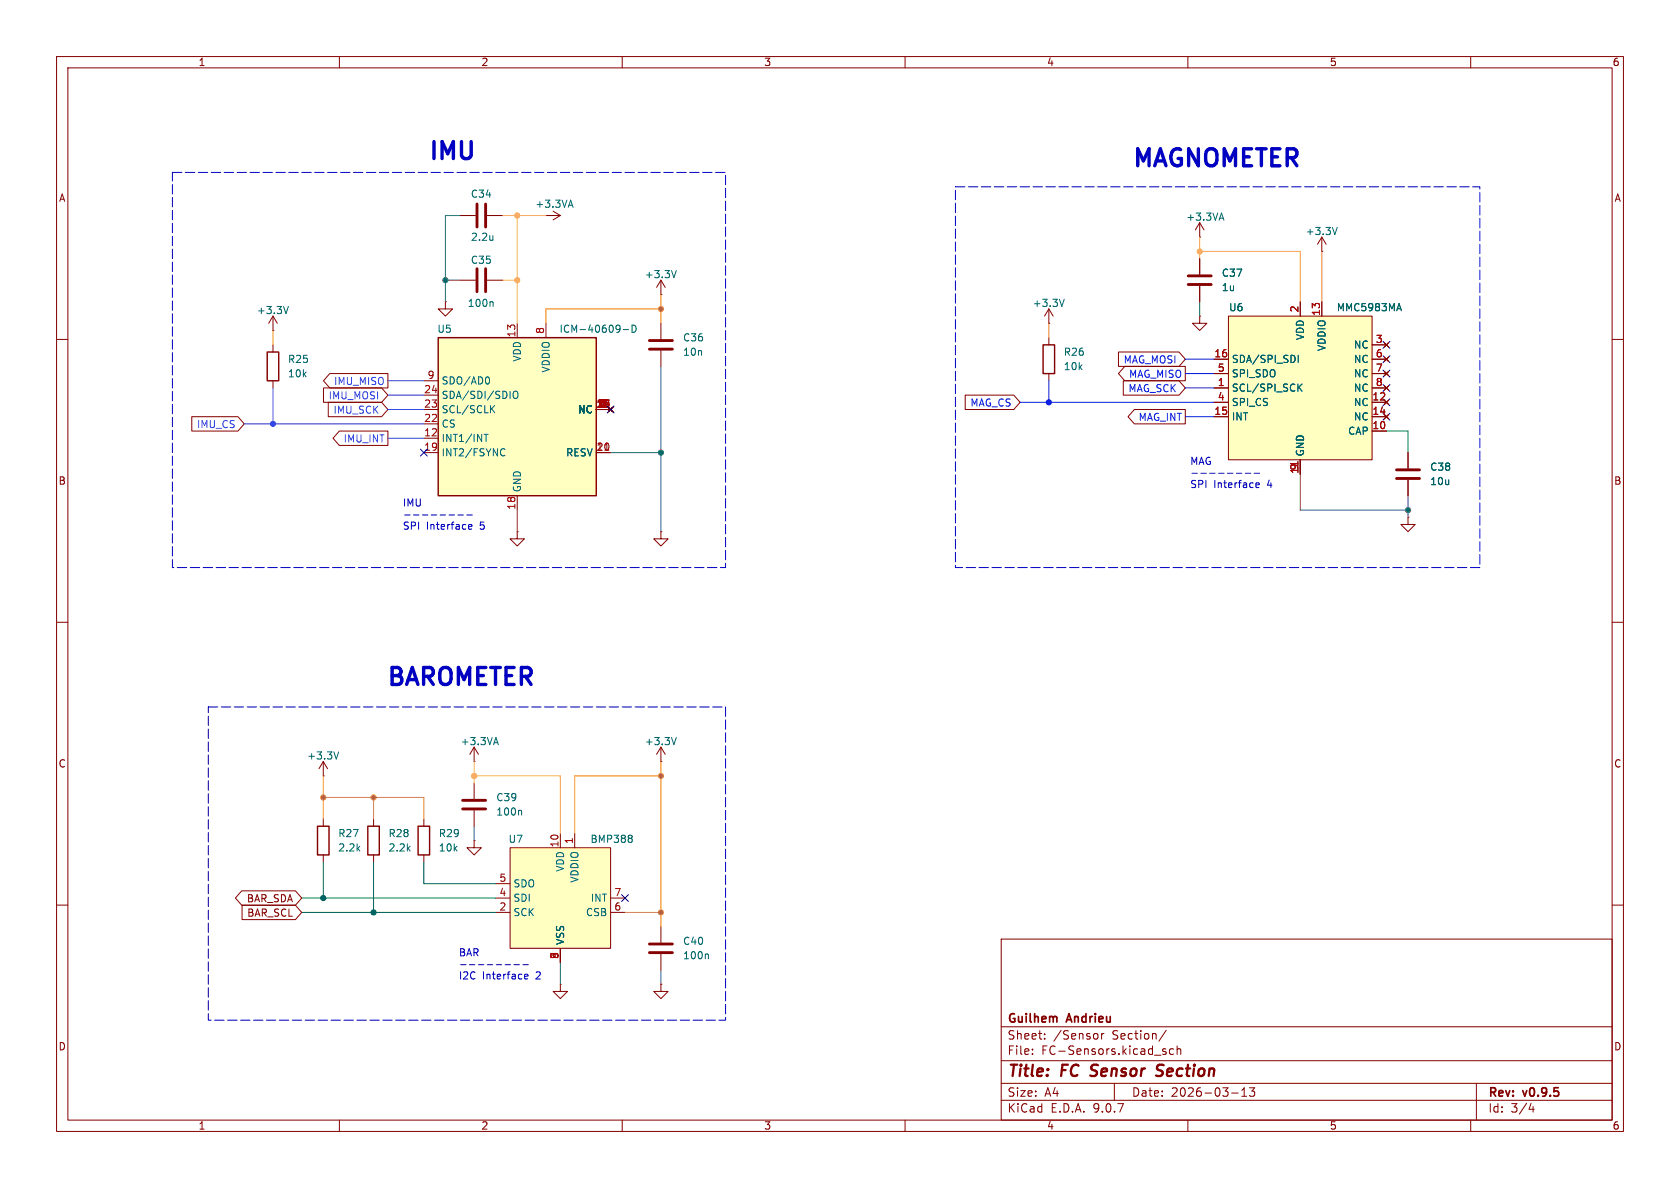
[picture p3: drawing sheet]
<svg xmlns="http://www.w3.org/2000/svg" width="297mm" height="210mm" viewBox="0 0 297 210" stroke-linecap="round" stroke-linejoin="round" font-family="sans-serif">
<g fill="none" stroke="#840000" stroke-width=".18">
<path d="M10 10h277v190h-277zM12 12h273v186h-273zM60 10v2M110 10v2M160 10v2M210 10v2M260 10v2M212.1 39.4l-.8 1.2M212.1 39.4l.8 1.2M212.1 39.4v2.5M78.7 53.3v1.3h1.3l-1.3 1.3-1.2-1.3h1.2M78.7 53.3h.1"/>
<path d="M185.4 57.2h.1M185.4 54.6l.8 1.3M185.4 54.6l-.7 1.3M185.4 54.6v2.6M212.1 55.9v1.3h1.3l-1.3 1.2-1.3-1.2h1.3M212.1 55.9h.1M212.1 41.9h.1M10 60h2M285 60h2M248.9 91.4v1.3h1.3l-1.3 1.3-1.3-1.3h1.3M248.9 91.4h.1M10 110h2"/>
<path d="M285 110h2M83.8 134.6h.1M83.8 132.1l-.7 1.3M83.8 132.1l.8 1.3M83.8 132.1v2.5M83.8 138.4v2.8M83.8 143.3v2.8M10 160h2M177 166h108v32h-108zM285 160h2M60 198v2M110 198v2"/>
<path d="M160 198v2M177 194.5h108M177 191.5h108M177 187.5h108M177 181.5h108M182.5 186.3v.1M182.5 185.5v.1M184.7 183.6v.1M184.7 182.8v.1M194.7 182.7v1M195.2 182.7l-.3 .1-.2 .2M197 191.5v3"/>
<path d="M205.6 185.8l.5 .2 .1 .1-.1 .2-.4 .1M205.6 185.5h.5M206.2 182.1l-1.3 2M207.5 185.5l-.5-.1-.3 .3v.4l.2 .2h.6M208.1 185.5l.2-.1 .4 .1v.9M208.1 184.9v1.5M210 198v2M217.7 193.2h1.2M219.5 193.8h.9M219.5 192.7l.5-.4v1.5M220.9 192.3h.9l-.5 .6 .4 .1v.7l-.2 .1h-.4l-.2-.1M260 198v2"/>
<path d="M261 191.5v6.5M270.7 195l-.4 1.1h.9M271 195.6v1"/>
</g>
<path d="M192.7 190.1l.3 .1M193.1 188.4l-.2 .2 .1 .4M205.4 190a.85 .85 0 0 1-1 .1M205.5 188.2l-.7 .1a.46 .46 0 0 0-.3 .5 .46 .46 0 0 0 .4 .4l.5 .2" fill="none" stroke="#840000" stroke-width=".4"/>
<path d="M215.6 38.6h.7M215.9 37.7l.5 1.2M188.1 52.9l-.4 1.3M87.4 131.3h.6M87.7 130.4l.4 1.2M92 143.2l.2 .2v.7" fill="none" stroke="#006464" stroke-width=".18"/>
<path d="M81.8 141.5h4.1M81.8 143h4.1" fill="none" stroke="#840000" stroke-width=".51"/>
<path d="M90.2 149.9h17.7v17.7h-17.7z" fill="#ffffc2"/>
<g fill="none" stroke="#840000" stroke-width=".18">
<path d="M48.3 58.4h.1M48.3 55.9l-.8 1.3M48.3 55.9l.7 1.3M48.3 55.9v2.5M116.8 57.2v2.7M48.3 61v1.2M48.3 67.3v1.3M116.8 62v2.8M91.4 94v1.3h1.3l-1.3 1.2-1.2-1.2h1.2M91.4 94h.1M116.8 134.6h.1M116.8 132.1l-.7 1.3"/>
<path d="M116.8 132.1l.8 1.3M116.8 132.1v2.5M83.8 148.6v1.3h1.3l-1.3 1.2-1.3-1.2h1.3M83.8 148.6h.1M87.6 156.2h2.6M87.6 158.8h2.6M90.2 149.9h17.7v17.7h-17.7zM99.1 147.3v2.6M101.6 147.3v2.6M107.9 158.8h2.6M87.6 161.3h2.6M99.1 174v1.3h1.2l-1.2 1.2-1.3-1.2h1.3"/>
<path d="M99.1 174h.1M99.1 167.6v2.6M107.9 161.3h2.6M116.8 174v1.3h-1.2l1.2 1.2 1.3-1.2h-1.3M116.8 174h.1M116.8 163.8v2.8M116.8 168.7v2.8"/>
</g>
<path d="M51 54.2l-.4 1.2M119.6 130.4l-.5 1.2M111.5 147.6l.3 .3-.3 .3 .3 .2v.3l-.3 .2M125.1 168.6l.1 .2v.7" fill="none" stroke="#006464" stroke-width=".18"/>
<path d="M114.8 60.2h4.1M114.8 61.7h4.1M114.8 166.9h4.1M114.8 168.4h4.1" fill="none" stroke="#840000" stroke-width=".51"/>
<path d="M47.2 62.2h2.1v5.1h-2.1z" fill="none" stroke="#840000" stroke-width=".25"/>
<path d="M77.5 59.7h27.9v27.9h-27.9z" fill="#ffffc2"/>
<path d="M77.5 59.7h27.9v27.9h-27.9zM184.4 61h2v5h-2zM56.1 146.1h2.1v5h-2.1zM65 146.1h2.1v5h-2.1zM73.9 146.1h2v5h-2z" fill="none" stroke="#840000" stroke-width=".25"/>
<g fill="none" stroke="#840000" stroke-width=".18">
<path d="M81.3 38.1h2.8M86.1 38.1h2.8M96.5 38.1h.1M96.5 38.1h2.6M97.8 37.3l1.3 .8M99.1 38.1l-1.3 .8M81.3 49.5h2.8M86.1 49.5h2.8M91.4 57.2v2.5M96.5 57.2v2.5M116.8 52.1h.1M116.8 49.5l-.7 1.3"/>
<path d="M116.8 49.5l.8 1.3M116.8 49.5v2.6M185.4 59.7v1.3M212.1 45.7v2.8M212.1 50.5v2.8M233.7 44.5h.1M233.7 41.9l-.8 1.3M233.7 41.9l.7 1.3M233.7 41.9v2.6M74.9 67.3h2.6M74.9 69.9h2.6M74.9 72.4h2.6"/>
<path d="M74.9 74.9h2.6M74.9 77.5h2.6M105.4 72.4h2.5M107.6 72l.7 .8M108.3 72l-.7 .8M185.4 66v1.3M74.9 80h2.6M91.4 87.6v2.6M105.4 80h2.5M116.8 94v1.3h1.3l-1.3 1.2-1.2-1.2h1.2M116.8 94h.1M57.1 137.2h.1"/>
<path d="M57.1 134.6l-.7 1.3M57.1 134.6l.8 1.3M57.1 134.6v2.6M57.1 144.8v1.3M57.1 151.1v1.3M66 144.8v1.3M66 151.1v1.3M74.9 144.8v1.3M74.9 151.1v1.3"/>
</g>
<g fill="none" stroke="#006464" stroke-width=".18">
<path d="M100.6 36.3h.6M100.9 35.4l.4 1.2M87 53.3l.2 .2v.7M87.1 41.6v.9M87.1 42.4h.1M110.2 58.3h.9M111.7 57.5a.64 .64 0 0 1 .8 .6 .64 .64 0 0 1-.8 .6zM119.6 47.8l-.5 1.3M236.4 40.2l-.4 1.3M85.6 76.8h.7M85.9 76.8v1.2M86.2 66.6a.79 .79 0 0 1 0 1.3"/>
<path d="M86.9 72.2l.6 .8M87.5 71.7l-.8 .7M88.7 79.4l.3-.1 .3 .1M90.8 69.3l.2-.1a.43 .43 0 0 1 .6 .4v.4a.42 .42 0 0 1-.5 .4 .42 .42 0 0 1-.4-.4zM89.3 80.5l-.3 .1-.3-.1M59.9 132.9l-.5 1.3"/>
</g>
<path d="M84.3 36.1v4M85.9 36.1v4M84.3 47.5v4.1M85.9 47.5v4.1M210.1 48.8h4M210.1 50.3h4" fill="none" stroke="#840000" stroke-width=".51"/>
<path d="M217.2 55.9h25.4v25.4h-25.4z" fill="#ffffc2"/>
<g fill="none" stroke="#840000" stroke-width=".18">
<path d="M212.1 45.7v2.8M212.1 50.5v2.8M217.2 55.9h25.4v25.4h-25.4zM229.9 53.3v2.6M233.7 53.3v2.6M33.9 73.7h8.2l1.1 1.2-1.1 1.3h-8.2zM57.2 68.6h10.3l1.1 1.3-1.1 1.2h-10.3zM58 71.1h9.5l1.1 1.3-1.1 1.3h-9.5zM58.3 66h10.3v2.6h-10.3l-1.1-1.3zM60 76.2h8.6v2.5h-8.6l-1.1-1.2zM170.6 69.8h8.6l1.1 1.3-1.1 1.3h-8.6zM197.7 62.2h10.7l1.1 1.3-1.1 1.3h-10.7z"/>
<path d="M198.6 67.3h9.8l1.1 1.3-1.1 1.3h-9.8zM198.8 64.8h10.7v2.5h-10.7l-1.1-1.3zM200.5 72.4h9v2.5h-9l-1.1-1.2zM214.6 63.5h2.6M214.6 66h2.6M214.6 68.6h2.6M214.6 71.1h2.6M214.6 73.7h2.6M242.6 63.5h2.5M242.6 66h2.5M242.6 68.6h2.5M242.6 71.1h2.5"/>
<path d="M242.6 73.7h2.5M242.6 61h2.5M242.6 76.2h2.5M244.7 60.6l.8 .7M244.7 63.1l.8 .8M244.7 65.7l.8 .7M244.7 68.2l.8 .8M244.7 70.7l.8 .8M244.7 73.3l.8 .7M245.5 60.6l-.8 .7M245.5 63.1l-.8 .8M245.5 65.7l-.8 .7"/>
<path d="M245.5 68.2l-.8 .8M245.5 70.7l-.8 .8M245.5 73.3l-.8 .7M229.9 81.3v2.5M248.9 80v2.8M248.9 84.8v2.8M42.7 157.5h9.5l1.1 1.3-1.1 1.2h-9.5l-1.1-1.2zM42.8 160h9.4l1.1 1.3-1.1 1.3h-9.4z"/>
</g>
<path d="M247 54.6h.6M247.3 53.7l.5 1.2M229.5 62.8v1.3M229.6 68.4l.6 .8M230.2 67.9l-.7 .7" fill="none" stroke="#006464" stroke-width=".18"/>
<path d="M229.5 81.6v.7" fill="none" stroke="#a90000" stroke-width=".18"/>
<path d="M246.9 83.1h4.1M246.9 84.6h4.1" fill="none" stroke="#840000" stroke-width=".51"/>
<path d="M48.3 58.4v2.6M116.8 52.1v5.1M116.8 54.6h-20.3v2.6M185.4 57.2v2.5M233.7 44.5v8.8M57.1 137.2v7.6M116.8 134.6v29.2M116.8 137.2h-15.2v10.1M57.1 141h17.8v3.8M66 141v3.8M110.5 161.3h6.3" fill="none" stroke="#ff8400" stroke-width=".18"/>
<path d="M43.2 74.9h31.7M48.3 68.6v6.3M68.6 67.3h6.3M68.6 72.4h6.3M68.6 77.5h6.3M68.6 69.9h6.3" fill="none" stroke="#008aff" stroke-width=".18"/>
<path d="M88.9 38.1h7.6M91.4 38.1v19.1M88.9 49.5h2.5M212.1 44.5h17.8v8.8M212.1 41.9v3.8M83.8 134.6v3.8M83.8 137.2h15.3v10.1" fill="none" stroke="#ffc039" stroke-width=".18"/>
<path d="M180.3 71.1h34.3M185.4 67.3v3.8M209.5 73.7h5.1M209.5 66h5.1M209.5 63.5h5.1M209.5 68.6h5.1" fill="none" stroke="#0027ff" stroke-width=".18"/>
<path d="M81.3 38.1h-2.6v15.2M78.7 49.5h2.6M212.1 53.3v2.6M116.8 64.8v29.2M91.4 90.2v3.8M107.9 80h8.9M229.9 83.8v6.4h19M248.9 87.6v3.8M83.8 146.1v2.5M99.1 170.2v3.8M116.8 171.5v2.5" fill="none" stroke="#484848" stroke-width=".18"/>
<path d="M245.1 76.2h3.8v3.8M53.3 158.8h34.3M57.1 152.4v6.4M66 152.4v8.9M74.9 152.4v3.8h12.7M53.3 161.3h34.3" fill="none" stroke="#009600" stroke-width=".18"/>
<g fill="none" stroke="#000084" stroke-width=".18">
<path d="M74.3 79.4l1.2 1.2M75.5 79.4l-1.2 1.2M107.3 71.8l1.3 1.2M108.6 71.8l-1.3 1.2M244.5 60.4l1.2 1.2M244.5 62.9l1.2 1.2M244.5 68l1.2 1.2M244.5 65.4l1.2 1.2M244.5 70.5l1.2 1.2M244.5 73.1l1.2 1.2M245.7 60.4l-1.2 1.2M245.7 62.9l-1.2 1.2"/>
<path d="M245.7 68l-1.2 1.2M245.7 65.4l-1.2 1.2M245.7 70.5l-1.2 1.2M245.7 73.1l-1.2 1.2M109.9 158.1l1.2 1.3M111.1 158.1l-1.2 1.3"/>
</g>
<g fill="none" stroke="#0000c2" stroke-width=".18">
<path d="M71.5 91h1M73.1 91h1M74.7 91h.9M76.2 91h1M77.8 91h1M79.4 91h1M81 91h.9M82.5 91h1M82.8 93.1l.6-.1v-.2l-.4-.1-.2 .2 .1 .6h.5M210.7 83.7h1M212.3 83.7h1M213.9 83.7h.9"/>
<path d="M215.4 83.7h1M217 83.7h1M218.6 83.7h.9M220.1 83.7h1M221.7 83.7h1M222 85.8l.6-.2v-.2l-.4-.1-.2 .2 .1 .6h.5M81.4 170.5h1M83 170.5h1M84.6 170.5h.9M86.1 170.5h1M87.7 170.5h1M89.3 170.5h1"/>
<path d="M90.9 170.5h.9M92.4 170.5h1M92.7 172.6l.6-.1v-.2l-.4-.1-.2 .2 .1 .6h.5"/>
</g>
<path d="M30.5 30.5h97.8v69.8h-97.8zM168.9 33h92.7v67.3h-92.7zM36.8 125h91.5v55.3h-91.5z" fill="none" stroke="#0000c2" stroke-width=".18" stroke-dasharray="1.7 .6"/>
<g fill="#ffc039" stroke="#ffc039" stroke-width=".18">
<circle cx="91.4" cy="38.1" r=".46"/>
<circle cx="91.4" cy="49.5" r=".46"/>
<circle cx="83.8" cy="137.2" r=".46"/>
<circle cx="212.1" cy="44.5" r=".46"/>
</g>
<g fill="#ff8400" stroke="#ff8400" stroke-width=".18">
<circle cx="116.8" cy="54.6" r=".46"/>
<circle cx="116.8" cy="137.2" r=".46"/>
<circle cx="66" cy="141" r=".46"/>
<circle cx="116.8" cy="161.3" r=".46"/>
<circle cx="57.1" cy="141" r=".46"/>
</g>
<g fill="#484848" stroke="#484848" stroke-width=".18">
<circle cx="116.8" cy="80" r=".46"/>
<circle cx="248.9" cy="90.2" r=".46"/>
<circle cx="78.7" cy="49.5" r=".46"/>
</g>
<g fill="#009600" stroke="#009600" stroke-width=".18">
<circle cx="57.1" cy="158.8" r=".46"/>
<circle cx="66" cy="161.3" r=".46"/>
</g>
<circle cx="185.4" cy="71.1" r=".46" fill="#0027ff" stroke="#0027ff" stroke-width=".18"/>
<circle cx="48.3" cy="74.9" r=".46" fill="#008aff" stroke="#008aff" stroke-width=".18"/>
<g font-size="4.2" fill="#0000c2">
<text x="75.4" y="29.1">IMU</text>
<text x="199.8" y="30.3">MAGNOMETER</text>
<text x="68" y="122">BAROMETER</text>
</g>
<g font-size="2.8" fill="#840000">
<text x="178" y="190.9">Title:</text>
<text x="187.7" y="190.9">FC</text>
<text x="193.7" y="190.9">Sensor</text>
<text x="206.1" y="190.9">Section</text>
</g>
<g font-size="2.1" fill="#840000">
<text x="178" y="184">Sheet:</text>
<text x="178" y="181.2">Guilhem</text>
<text x="186.2" y="184">/Sensor</text>
<text x="188.7" y="181.2">Andrieu</text>
<text x="196.7" y="184">Section/</text>
<text x="178" y="186.7">File:</text>
<text x="184.1" y="186.7">FC-Sensors.kicad_sch</text>
<text x="178" y="196.9">KiCad</text>
<text x="178" y="194.1">Size:</text>
<text x="184.7" y="194.1">A4</text>
<text x="185.7" y="196.9">E.D.A.</text>
<text x="193.3" y="196.9">9.0.7</text>
<text x="200" y="194.1">Date:</text>
<text x="207" y="194.1">2026-03-13</text>
<text x="263" y="194.3">Rev:</text>
<text x="263" y="196.9">Id:</text>
<text x="267.1" y="196.9">3/4</text>
<text x="269.4" y="194.3">v0.9.5</text>
</g>
<g font-size="1.8" fill="#840000">
<text x="35" y="11.9">1</text>
<text x="85" y="11.9">2</text>
<text x="135" y="11.9">3</text>
<text x="185" y="11.9">4</text>
<text x="235" y="11.9">5</text>
<text x="285" y="11.9">6</text>
<text x="10.3" y="35.9">A</text>
<text x="285.3" y="35.9">A</text>
<text x="10.3" y="85.9">B</text>
<text x="285.3" y="85.9">B</text>
<text x="10.3" y="135.9">C</text>
<text x="285.3" y="135.9">C</text>
<text x="43.5" y="159.7">BAR_SDA</text>
<text x="43.6" y="162.2">BAR_SCL</text>
<text x="10.3" y="185.9">D</text>
<text x="285.3" y="185.9">D</text>
<text x="35" y="199.9">1</text>
<text x="85" y="199.9">2</text>
<text x="135" y="199.9">3</text>
<text x="185" y="199.9">4</text>
<text x="235" y="199.9">5</text>
<text x="285" y="199.9">6</text>
</g>
<g font-size="1.8" fill="#006464">
<text x="83.1" y="35.2">C34</text>
<text x="94.6" y="36.9">+3.3VA</text>
<text x="209.6" y="39.2">+3.3VA</text>
<text x="230.7" y="41.8">+3.3V</text>
<text x="83.1" y="46.8">C35</text>
<text x="83.2" y="42.8">2.2u</text>
<text x="113.9" y="49.4">+3.3V</text>
<text x="215.9" y="51.7">1u</text>
<text x="215.9" y="49.1">C37</text>
<text x="45.3" y="55.7">+3.3V</text>
<text x="77.2" y="59">U5</text>
<text x="82.6" y="54.5">100n</text>
<text x="98.8" y="59">ICM-40609-D</text>
<text x="182.5" y="54.5">+3.3V</text>
<text x="217.2" y="55.2">U6</text>
<text x="236.2" y="55.2">MMC5983MA</text>
<text x="50.8" y="64.4">R25</text>
<text x="92.3" y="64" transform="rotate(-90 92.3 64)">VDD</text>
<text x="97.4" y="66" transform="rotate(-90 97.4 66)">VDDIO</text>
<text x="120.7" y="60.6">C36</text>
<text x="120.7" y="63.1">10n</text>
<text x="188" y="65.6">10k</text>
<text x="188" y="63.1">R26</text>
<text x="217.7" y="64.4">SDA/SPI_SDI</text>
<text x="230.7" y="60.2" transform="rotate(-90 230.7 60.2)">VDD</text>
<text x="234.5" y="62.2" transform="rotate(-90 234.5 62.2)">VDDIO</text>
<text x="239.3" y="61.8">NC</text>
<text x="239.3" y="64.4">NC</text>
<text x="50.8" y="66.9">10k</text>
<text x="78" y="68.2">SDO/AD0</text>
<text x="78" y="70.7">SDA/SDI/SDIO</text>
<text x="217.7" y="66.9">SPI_SDO</text>
<text x="217.7" y="69.4">SCL/SPI_SCK</text>
<text x="217.7" y="72">SPI_CS</text>
<text x="239.3" y="66.9">NC</text>
<text x="239.3" y="69.4">NC</text>
<text x="239.3" y="72">NC</text>
<text x="78" y="73.3">SCL/SCLK</text>
<text x="78" y="75.8">CS</text>
<text x="102.1" y="73.3">NC</text>
<text x="217.7" y="74.5">INT</text>
<text x="238.2" y="77.1">CAP</text>
<text x="239.3" y="74.5">NC</text>
<text x="78" y="78.3">INT1/INT</text>
<text x="78" y="80.9">INT2/FSYNC</text>
<text x="100" y="80.9">RESV</text>
<text x="230.7" y="80.8" transform="rotate(-90 230.7 80.8)">GND</text>
<text x="252.7" y="83.4">C38</text>
<text x="92.3" y="87.1" transform="rotate(-90 92.3 87.1)">GND</text>
<text x="252.7" y="86">10u</text>
<text x="81.3" y="131.9">+3.3VA</text>
<text x="113.9" y="131.9">+3.3V</text>
<text x="54.2" y="134.5">+3.3V</text>
<text x="87.6" y="141.8">C39</text>
<text x="59.7" y="148.2">R27</text>
<text x="68.6" y="148.2">R28</text>
<text x="77.5" y="148.2">R29</text>
<text x="87.6" y="144.4">100n</text>
<text x="89.8" y="149.2">U7</text>
<text x="104.3" y="149.2">BMP388</text>
<text x="59.7" y="150.7">2.2k</text>
<text x="68.6" y="150.7">2.2k</text>
<text x="77.5" y="150.7">10k</text>
<text x="99.9" y="154.2" transform="rotate(-90 99.9 154.2)">VDD</text>
<text x="90.7" y="157.1">SDO</text>
<text x="90.7" y="159.6">SDI</text>
<text x="102.5" y="156.1" transform="rotate(-90 102.5 156.1)">VDDIO</text>
<text x="104.3" y="159.6">INT</text>
<text x="90.7" y="162.2">SCK</text>
<text x="99.9" y="167.1" transform="rotate(-90 99.9 167.1)">VSS</text>
<text x="103.5" y="162.2">CSB</text>
<text x="120.7" y="167.2">C40</text>
<text x="120.7" y="169.8">100n</text>
</g>
<g font-size="1.8" fill="#a90000">
<text x="91.2" y="59.7" transform="rotate(-90 91.2 59.7)">13</text>
<text x="96.3" y="59.1" transform="rotate(-90 96.3 59.1)">8</text>
<text x="229.6" y="55.3" transform="rotate(-90 229.6 55.3)">2</text>
<text x="233.4" y="55.9" transform="rotate(-90 233.4 55.9)">13</text>
<text x="214.6" y="63.2">16</text>
<text x="215.2" y="65.8">5</text>
<text x="243.1" y="60.7">3</text>
<text x="243.1" y="63.2">6</text>
<text x="243.1" y="65.8">7</text>
<text x="74.9" y="69.6">24</text>
<text x="75.5" y="67.1">9</text>
<text x="215.2" y="68.3">1</text>
<text x="215.2" y="70.9">4</text>
<text x="242.5" y="70.9">12</text>
<text x="243.1" y="68.3">8</text>
<text x="74.9" y="72.1">23</text>
<text x="74.9" y="74.7">22</text>
<text x="74.9" y="77.2">12</text>
<text x="106" y="72.1">14</text>
<text x="106" y="72.1">7</text>
<text x="214.6" y="73.4">15</text>
<text x="242.5" y="75.9">10</text>
<text x="242.5" y="73.4">14</text>
<text x="74.9" y="79.8">19</text>
<text x="105.4" y="79.8">11</text>
<text x="105.4" y="79.8">20</text>
<text x="229.6" y="83.3" transform="rotate(-90 229.6 83.3)">9</text>
<text x="91.2" y="90.2" transform="rotate(-90 91.2 90.2)">18</text>
<text x="98.8" y="149.9" transform="rotate(-90 98.8 149.9)">10</text>
<text x="101.3" y="149.3" transform="rotate(-90 101.3 149.3)">1</text>
<text x="88.2" y="156">5</text>
<text x="88.2" y="158.5">4</text>
<text x="88.2" y="161">2</text>
<text x="108.5" y="158.5">7</text>
<text x="108.5" y="161">6</text>
<text x="98.8" y="169.6" transform="rotate(-90 98.8 169.6)">9</text>
</g>
<g font-size="1.8" fill="#0027ff">
<text x="198.5" y="64.5">MAG_MOSI</text>
<text x="199.4" y="69.5">MAG_SCK</text>
<text x="199.5" y="67">MAG_MISO</text>
<text x="171.5" y="72.1">MAG_CS</text>
<text x="201.2" y="74.6">MAG_INT</text>
</g>
<g font-size="1.8" fill="#008aff">
<text x="58" y="70.8">IMU_MOSI</text>
<text x="59" y="68.3">IMU_MISO</text>
<text x="34.7" y="75.9">IMU_CS</text>
<text x="58.8" y="73.3">IMU_SCK</text>
<text x="60.6" y="78.4">IMU_INT</text>
</g>
<g font-size="1.8" fill="#0000c2">
<text x="210.3" y="82.4">MAG</text>
<text x="71.1" y="89.8">IMU</text>
<text x="210.3" y="86.5">SPI</text>
<text x="214.6" y="86.5">Interface</text>
<text x="224.1" y="86.5">4</text>
<text x="71.1" y="93.8">SPI</text>
<text x="75.4" y="93.8">Interface</text>
<text x="85" y="93.8">5</text>
<text x="81" y="169.3">BAR</text>
<text x="81" y="173.3">I2C</text>
<text x="85.3" y="173.3">Interface</text>
<text x="94.9" y="173.3">2</text>
</g>
</svg>
